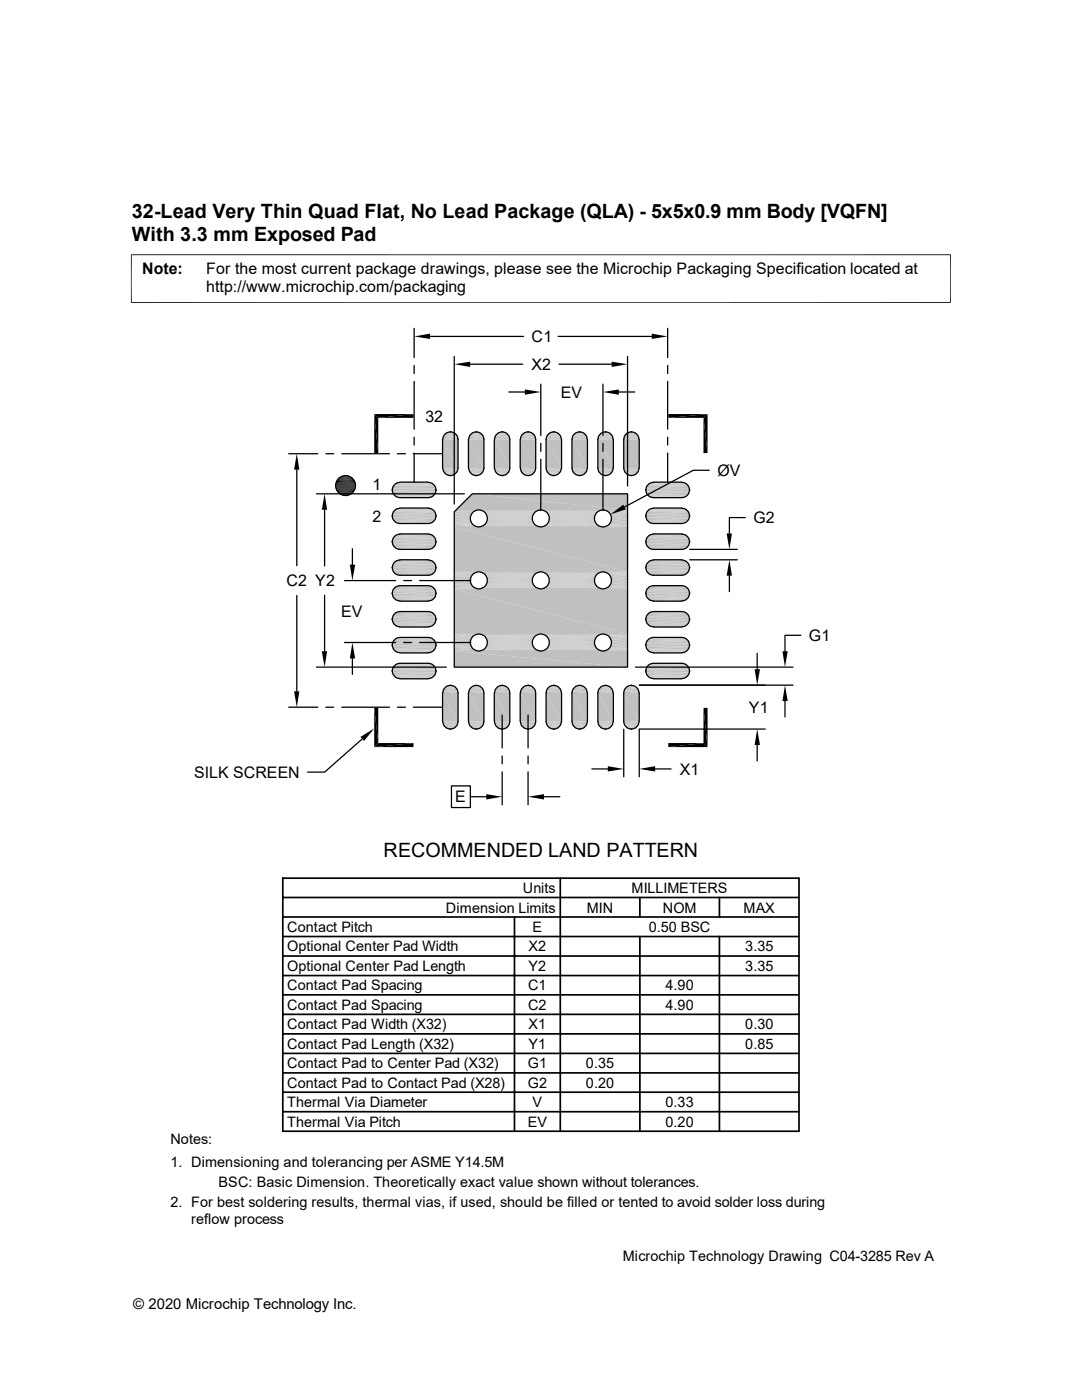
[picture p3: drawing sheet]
<svg xmlns="http://www.w3.org/2000/svg" width="216mm" height="279mm" viewBox="0 0 216 279" stroke-linecap="round" stroke-linejoin="round" font-family="sans-serif">
<g fill="#c0c0c0">
<path d="M89.5 86.2h.7z"/>
<path d="M94.7 86.2h.6z"/>
<path d="M99.9 86.2h.6z"/>
<path d="M105 86.2h.7z"/>
<path d="M110.2 86.2h.6z"/>
<path d="M115.4 86.2h.6z"/>
<path d="M120.5 86.2h.7z"/>
<path d="M125.7 86.2h.6z"/>
<path d="M125.4 86.3h1.2z"/>
<path d="M125.7 86.2l.9 .1z"/>
<path d="M120.2 86.3h1.2z"/>
<path d="M120.5 86.2l.9 .1z"/>
<path d="M115.1 86.3h1.1z"/>
<path d="M115.4 86.2l.8 .1z"/>
<path d="M109.9 86.3h1.2z"/>
<path d="M110.2 86.2l.9 .1z"/>
<path d="M104.8 86.3h1.2z"/>
<path d="M105 86.2l1 .1z"/>
<path d="M99.6 86.3h1.2z"/>
<path d="M99.9 86.2l.9 .1z"/>
<path d="M94.4 86.3h1.2z"/>
<path d="M94.7 86.2l.9 .1z"/>
<path d="M89.3 86.3h1.2z"/>
<path d="M89.5 86.2l1 .1z"/>
<path d="M125.1 86.4l.3-.1 1.5 .1z"/>
<path d="M125.4 86.3h1.2l.3 .1z"/>
<path d="M120 86.4l.2-.1 1.5 .1z"/>
<path d="M120.2 86.3h1.2l.3 .1z"/>
<path d="M114.8 86.4l.3-.1 1.4 .1z"/>
<path d="M115.1 86.3h1.1l.3 .1z"/>
<path d="M109.6 86.4l.3-.1 1.5 .1z"/>
<path d="M109.9 86.3h1.2l.3 .1z"/>
<path d="M104.5 86.4l.3-.1 1.4 .1z"/>
<path d="M104.8 86.3h1.2l.2 .1z"/>
<path d="M99.3 86.4l.3-.1 1.4 .1z"/>
<path d="M99.6 86.3h1.2l.2 .1z"/>
<path d="M94.1 86.4l.3-.1 1.5 .1z"/>
<path d="M94.4 86.3h1.2l.3 .1z"/>
<path d="M89 86.4l.3-.1 1.4 .1z"/>
<path d="M89.3 86.3h1.2l.2 .1z"/>
</g>
<path d="M124.9 86.5h2.2" fill="none" stroke="#c0c0c0" stroke-width=".21"/>
<path d="M125.1 86.4h1.8l.2 .2z" fill="#c0c0c0"/>
<path d="M119.8 86.5h2.1" fill="none" stroke="#c0c0c0" stroke-width=".21"/>
<path d="M120 86.4h1.7l.2 .2z" fill="#c0c0c0"/>
<path d="M114.6 86.5h2.2" fill="none" stroke="#c0c0c0" stroke-width=".21"/>
<path d="M114.8 86.4h1.7l.3 .2z" fill="#c0c0c0"/>
<path d="M109.4 86.5h2.2" fill="none" stroke="#c0c0c0" stroke-width=".21"/>
<path d="M109.6 86.4h1.8l.2 .2z" fill="#c0c0c0"/>
<path d="M104.3 86.5h2.1" fill="none" stroke="#c0c0c0" stroke-width=".21"/>
<path d="M104.5 86.4h1.7l.2 .2z" fill="#c0c0c0"/>
<path d="M99.1 86.5h2.2" fill="none" stroke="#c0c0c0" stroke-width=".21"/>
<path d="M99.3 86.4h1.7l.3 .2z" fill="#c0c0c0"/>
<path d="M93.9 86.5h2.2" fill="none" stroke="#c0c0c0" stroke-width=".21"/>
<path d="M94.1 86.4h1.8l.2 .2z" fill="#c0c0c0"/>
<path d="M88.8 86.5h2.1" fill="none" stroke="#c0c0c0" stroke-width=".21"/>
<path d="M89 86.4h1.7l.2 .2z" fill="#c0c0c0"/>
<path d="M88.6 86.7h2.5M93.7 86.7h2.6M98.9 86.7h2.6M104.1 86.7h2.5M109.2 86.7h2.6M114.4 86.7h2.6M119.5 86.7h2.6M124.7 86.7h2.6" fill="none" stroke="#c0c0c0" stroke-width=".21"/>
<g fill="none" stroke="#c0c0c0" stroke-width=".3">
<path d="M88.3 87.6h3.1M88.3 87.3h3.1M88.4 87h2.9M93.5 87.6h3.1M93.5 87.3h3M93.6 87h2.8M98.6 87.6h3.1M98.7 87.3h3M98.8 87h2.8M103.8 87.6h3.1M103.8 87.3h3M103.9 87h2.9"/>
<path d="M109 87.6h3.1M109 87.3h3M109.1 87h2.8M114.1 87.6h3.1M114.2 87.3h3M114.3 87h2.8M119.3 87.6h3.1M119.3 87.3h3M119.4 87h2.9M124.5 87.6h3.1M124.5 87.3h3M124.6 87h2.8"/>
</g>
<g fill="#c0c0c0">
<path d="M124.5 87.7l3.1 5.7h-3.1z"/>
<path d="M124.5 87.7h3.1v5.7z"/>
<path d="M119.3 87.7l3.1 5.7h-3.1z"/>
<path d="M119.3 87.7h3.1v5.7z"/>
<path d="M114.1 87.7l3.1 5.7h-3.1z"/>
<path d="M114.1 87.7h3.1v5.7z"/>
<path d="M109 87.7l3.1 5.7h-3.1z"/>
<path d="M109 87.7h3.1v5.7z"/>
<path d="M103.8 87.7l3.1 5.7h-3.1z"/>
<path d="M103.8 87.7h3.1v5.7z"/>
<path d="M98.6 87.7l3.1 5.7h-3.1z"/>
<path d="M98.6 87.7h3.1v5.7z"/>
<path d="M93.5 87.7l3.1 5.7h-3.1z"/>
<path d="M93.5 87.7h3.1v5.7z"/>
<path d="M88.3 87.7l3.1 5.7h-3.1z"/>
<path d="M88.3 87.7h3.1v5.7z"/>
</g>
<g fill="none" stroke="#c0c0c0" stroke-width=".3">
<path d="M88.3 93.5h3.1M88.3 93.8h3.1M93.5 93.5h3.1M93.5 93.8h3M98.6 93.5h3.1M98.7 93.8h3M103.8 93.5h3.1M103.8 93.8h3M109 93.5h3.1M109 93.8h3M114.1 93.5h3.1M114.2 93.8h3"/>
<path d="M119.3 93.5h3.1M119.3 93.8h3M124.5 93.5h3.1M124.5 93.8h3"/>
</g>
<g fill="none" stroke="#c0c0c0" stroke-width=".25">
<path d="M88.4 94.1h2.9M88.6 94.4h2.5M93.6 94.1h2.8M93.7 94.4h2.6M98.8 94.1h2.8M98.9 94.4h2.6M103.9 94.1h2.9M104.1 94.4h2.5M109.1 94.1h2.8M109.2 94.4h2.6M114.3 94.1h2.8M114.4 94.4h2.6"/>
<path d="M119.4 94.1h2.9M119.5 94.4h2.6M124.6 94.1h2.8M124.7 94.4h2.6"/>
</g>
<path d="M124.9 94.5l2 .2h-1.8z" fill="#c0c0c0"/>
<path d="M124.9 94.6h2.2" fill="none" stroke="#c0c0c0" stroke-width=".2"/>
<path d="M119.8 94.5l1.9 .2h-1.7z" fill="#c0c0c0"/>
<path d="M119.8 94.6h2.1" fill="none" stroke="#c0c0c0" stroke-width=".2"/>
<path d="M114.6 94.5l1.9 .2h-1.7z" fill="#c0c0c0"/>
<path d="M114.6 94.6h2.2" fill="none" stroke="#c0c0c0" stroke-width=".2"/>
<path d="M109.4 94.5l2 .2h-1.8z" fill="#c0c0c0"/>
<path d="M109.4 94.6h2.2" fill="none" stroke="#c0c0c0" stroke-width=".2"/>
<path d="M104.3 94.5l1.9 .2h-1.7z" fill="#c0c0c0"/>
<path d="M104.3 94.6h2.1" fill="none" stroke="#c0c0c0" stroke-width=".2"/>
<path d="M99.1 94.5l1.9 .2h-1.7z" fill="#c0c0c0"/>
<path d="M99.1 94.6h2.2" fill="none" stroke="#c0c0c0" stroke-width=".2"/>
<path d="M93.9 94.5l2 .2h-1.8z" fill="#c0c0c0"/>
<path d="M93.9 94.6h2.2" fill="none" stroke="#c0c0c0" stroke-width=".2"/>
<path d="M88.8 94.5l1.9 .2h-1.7z" fill="#c0c0c0"/>
<path d="M88.8 94.6h2.1" fill="none" stroke="#c0c0c0" stroke-width=".2"/>
<g fill="#c0c0c0">
<path d="M125.1 94.7l1.5 .1h-1.2z"/>
<path d="M125.1 94.7h1.8l-.3 .1z"/>
<path d="M120 94.7l1.4 .1h-1.2z"/>
<path d="M120 94.7h1.7l-.3 .1z"/>
<path d="M114.8 94.7l1.4 .1h-1.1z"/>
<path d="M114.8 94.7h1.7l-.3 .1z"/>
<path d="M109.6 94.7l1.5 .1h-1.2z"/>
<path d="M109.6 94.7h1.8l-.3 .1z"/>
<path d="M104.5 94.7l1.5 .1h-1.2z"/>
<path d="M104.5 94.7h1.7l-.2 .1z"/>
<path d="M99.3 94.7l1.5 .1h-1.2z"/>
<path d="M99.3 94.7h1.7l-.2 .1z"/>
<path d="M94.1 94.7l1.5 .1h-1.2z"/>
<path d="M94.1 94.7h1.8l-.3 .1z"/>
<path d="M89 94.7l1.5 .1h-1.2z"/>
<path d="M89 94.7h1.7l-.2 .1z"/>
<path d="M89.5 94.9h.7z"/>
<path d="M94.7 94.9h.6z"/>
<path d="M99.9 94.9h.6z"/>
<path d="M105 94.9h.7z"/>
<path d="M110.2 94.9h.6z"/>
<path d="M115.4 94.9h.6z"/>
<path d="M120.5 94.9h.7z"/>
<path d="M125.7 94.9h.6z"/>
<path d="M125.4 94.8l.9 .1z"/>
<path d="M125.4 94.8h1.2z"/>
<path d="M120.2 94.8l1 .1z"/>
<path d="M120.2 94.8h1.2z"/>
<path d="M115.1 94.8l.9 .1z"/>
<path d="M115.1 94.8h1.1z"/>
<path d="M109.9 94.8l.9 .1z"/>
<path d="M109.9 94.8h1.2z"/>
<path d="M104.8 94.8l.9 .1z"/>
<path d="M104.8 94.8h1.2z"/>
<path d="M99.6 94.8l.9 .1z"/>
<path d="M99.6 94.8h1.2z"/>
<path d="M94.4 94.8l.9 .1z"/>
<path d="M94.4 94.8h1.2z"/>
<path d="M89.3 94.8l.9 .1z"/>
<path d="M89.3 94.8h1.2z"/>
</g>
<g fill="none" stroke="#c0c0c0" stroke-width=".2">
<path d="M78.9 96.4h7.4M78.9 99.1h7.4M79.2 96.3h6.9M79.2 99.2h6.9M79.5 96.2h6.3M79.5 99.3h6.3M129.5 96.4h7.4M129.5 99.1h7.4M129.8 96.3h6.9M129.8 99.2h6.9M130.1 96.2h6.3M130.1 99.3h6.3"/>
<path d="M78.9 101.6h7.4M79.2 101.5h6.9M79.5 101.4h6.3M129.5 101.6h7.4M129.8 101.5h6.9M130.1 101.4h6.3"/>
</g>
<path d="M78.5 96.8h8.2M78.5 98.7h8.2M78.7 96.6h7.9M78.7 99h7.9M129.1 96.8h8.3M129.1 98.7h8.3M129.3 96.6h7.9M129.3 99h7.9" fill="none" stroke="#c0c0c0" stroke-width=".21"/>
<path d="M78.2 97.9h8.8M78.3 98.2h8.7M78.4 97h8.5M128.9 97.9h8.7M128.9 98.2h8.7M128.9 97h8.6" fill="none" stroke="#c0c0c0" stroke-width=".3"/>
<path d="M78.3 97.3h8.7M78.4 98.5h8.5M128.9 97.3h8.7M128.9 98.5h8.6" fill="none" stroke="#c0c0c0" stroke-width=".25"/>
<path d="M78.2 97.6h8.8M128.9 97.6h8.7" fill="none" stroke="#c0c0c0" stroke-width=".34"/>
<g fill="#c0c0c0">
<path d="M94.2 98.6l31 3.2h-34.1z"/>
<path d="M94.2 98.6h31v3.2z"/>
</g>
<g fill="none" stroke="#c0c0c0" stroke-width=".2">
<path d="M78.9 104.3h7.4M78.9 106.7h7.4M78.9 109.5h7.4M78.9 111.9h7.4M79.2 104.4h6.9M79.2 106.6h6.9M79.2 109.6h6.9M79.2 111.8h6.9M79.5 104.5h6.3M79.5 106.6h6.3M79.5 109.6h6.3M79.5 111.7h6.3"/>
<path d="M90.6 102.1h4.1M90.6 102.2h3.8M90.6 105h4.4M90.6 105.1h4.7M90.8 101.9h4.2M90.9 101.8h4.4M91 101.8h34.2M95.7 101.8h12M95.9 105.1h11.7M96.1 101.9h11.3M96.1 105h11.3M96.2 101.9h11"/>
<path d="M96.2 105h11M96.4 102h10.7M96.4 104.9h10.7M96.5 102.1h10.4M96.5 104.8h10.4M96.6 102.2h10.2M96.6 104.7h10.2M96.8 102.3h9.9M96.8 104.6h9.9M96.9 102.5h9.7M96.9 104.5h9.7M97 102.6h9.5"/>
<path d="M97 104.3h9.5M97 102.7h9.4M97 104.2h9.4M97.1 102.9h9.2M97.1 104h9.2M97.2 103h9.1M97.2 103.8h9.1M97.2 103.2h9.1M97.2 103.7h9.1M97.2 103.4h9M97.2 103.5h9M108.1 101.8h12"/>
<path d="M108.3 105.1h11.7M108.5 101.9h11.3M108.5 105h11.3M108.6 101.9h11M108.6 105h11M108.8 102h10.7M108.8 104.9h10.7M108.9 102.1h10.4M108.9 104.8h10.4M109.1 102.2h10.1M109.1 104.7h10.1M109.2 102.3h9.9"/>
<path d="M109.2 104.6h9.9M109.3 102.5h9.7M109.3 104.5h9.7M109.3 102.6h9.6M109.3 104.3h9.6M109.4 102.7h9.4M109.4 104.2h9.4M109.5 102.9h9.2M109.5 104h9.2M109.6 103h9.1M109.6 103.8h9.1M109.6 103.2h9.1"/>
<path d="M109.6 103.4h9M109.6 103.5h9M109.6 103.7h9.1M120.5 101.8h4.7M120.7 101.9h4.5M120.7 105.1h4.5M121 102h4.2M121 104.9h4.2M125.2 105.1l-34.6 .1M129.5 104.3h7.4M129.5 106.7h7.4M129.5 109.5h7.4"/>
<path d="M129.5 111.9h7.4M129.8 104.4h6.9M129.8 106.6h6.9M129.8 109.6h6.9M129.8 111.8h6.9M130.1 104.5h6.3M130.1 106.6h6.3M130.1 109.6h6.3M130.1 111.7h6.3"/>
</g>
<g fill="none" stroke="#c0c0c0" stroke-width=".21">
<path d="M78.5 102h8.2M78.5 103.9h8.2M78.5 107.1h8.2M78.5 109.1h8.2M78.5 112.3h8.2M78.7 101.7h7.9M78.7 104.1h7.9M78.7 106.9h7.9M78.7 109.3h7.9M78.7 112.1h7.9M90.6 104.6h3.8M90.6 104.8h4.1"/>
<path d="M121.3 102.2h3.9M121.3 104.8h3.9M129.1 102h8.3M129.1 103.9h8.3M129.1 107.1h8.3M129.1 109.1h8.3M129.1 112.3h8.3M129.3 101.7h7.9M129.3 104.1h7.9M129.3 106.9h7.9M129.3 109.3h7.9M129.3 112.1h7.9"/>
</g>
<g fill="none" stroke="#c0c0c0" stroke-width=".3">
<path d="M78.2 103.1h8.8M78.2 108.3h8.8M78.2 113.4h8.8M78.3 103.4h8.7M78.3 108.6h8.7M78.3 113.7h8.7M78.4 102.2h8.5M78.4 107.4h8.5M78.4 112.5h8.5M90.6 102.8h3.4M90.6 103.8h3.3M90.6 104.1h3.4"/>
<path d="M90.6 104.4h3.6M121.8 102.7h3.4M121.8 104.2h3.4M121.9 103h3.3M122 103.6h3.2M128.9 103.1h8.7M128.9 103.4h8.7M128.9 108.3h8.7M128.9 108.6h8.7M128.9 113.4h8.7M128.9 113.7h8.7M128.9 102.2h8.6"/>
<path d="M128.9 107.4h8.6M128.9 112.5h8.6"/>
</g>
<g fill="none" stroke="#c0c0c0" stroke-width=".25">
<path d="M78.3 102.5h8.7M78.3 107.7h8.7M78.3 112.8h8.7M78.4 103.7h8.5M78.4 108.8h8.5M78.4 114h8.5M90.6 102.3h3.8M90.6 102.5h3.6M121.5 102.4h3.7M121.5 104.5h3.7M128.9 102.5h8.7M128.9 107.7h8.7"/>
<path d="M128.9 112.8h8.7M128.9 103.7h8.6M128.9 108.8h8.6M128.9 114h8.6"/>
</g>
<path d="M78.2 102.8h8.8M78.2 108h8.8M78.2 113.1h8.8M90.6 103.1h3.3M90.6 103.5h3.3M121.9 103.9h3.3M122 103.3h3.2M128.9 102.8h8.7M128.9 108h8.7M128.9 113.1h8.7" fill="none" stroke="#c0c0c0" stroke-width=".34"/>
<g fill="#c0c0c0">
<path d="M90.6 105.2l34.6 8.9h-34.6z"/>
<path d="M90.6 105.2h34.6v8.9z"/>
</g>
<g fill="none" stroke="#c0c0c0" stroke-width=".2">
<path d="M78.9 114.6h7.4M78.9 117.1h7.4M78.9 119.8h7.4M79.2 114.7h6.9M79.2 117h6.9M79.2 119.9h6.9M79.5 114.8h6.3M79.5 116.9h6.3M79.5 120h6.3M90.6 114.2h34.6M90.6 114.2h4.7M90.6 114.3h4.4"/>
<path d="M90.6 114.5h4.1M90.6 117.2h4.1M90.6 117.4h4.4M90.6 117.5h4.7M90.6 117.5h34.6M95.7 114.2h12M95.9 117.5h11.7M96.1 114.3h11.3M96.1 117.4h11.3M96.2 114.3h11M96.2 117.3h11M96.4 114.4h10.7"/>
<path d="M96.4 117.3h10.7M96.5 114.5h10.4M96.5 117.2h10.4M96.6 114.6h10.2M96.6 117.1h10.2M96.8 114.7h9.9M96.8 116.9h9.9M96.9 114.9h9.7M96.9 116.8h9.7M97 115h9.5M97 116.7h9.5M97 115.1h9.4"/>
<path d="M97 116.5h9.4M97.1 115.3h9.2M97.1 116.4h9.2M97.2 115.4h9.1M97.2 116.2h9.1M97.2 115.6h9.1M97.2 116.1h9.1M97.2 115.8h9M97.2 115.9h9M108.1 114.2h12M108.3 117.5h11.7M108.5 114.3h11.3"/>
<path d="M108.5 117.4h11.3M108.6 114.3h11M108.6 117.3h11M108.8 114.4h10.7M108.8 117.3h10.7M108.9 114.5h10.4M108.9 117.2h10.4M109.1 114.6h10.1M109.1 117.1h10.1M109.2 114.7h9.9M109.2 116.9h9.9M109.3 114.9h9.7"/>
<path d="M109.3 116.8h9.7M109.3 115h9.6M109.3 116.7h9.6M109.4 115.1h9.4M109.4 116.5h9.4M109.5 115.3h9.2M109.5 116.4h9.2M109.6 115.4h9.1M109.6 116.2h9.1M109.6 115.6h9.1M109.6 115.8h9M109.6 115.9h9"/>
<path d="M109.6 116.1h9.1M120.7 114.2h4.5M120.7 117.5h4.5M121 114.4h4.2M121 117.3h4.2M129.5 114.6h7.4M129.5 117.1h7.4M129.5 119.8h7.4M129.8 114.7h6.9M129.8 117h6.9M129.8 119.9h6.9M130.1 114.8h6.3"/>
<path d="M130.1 116.9h6.3M130.1 120h6.3M78.9 122.2h7.4M78.9 124.9h7.4M79.2 122.1h6.9M79.2 125.1h6.9M79.5 122.1h6.3M79.5 125.1h6.3M129.5 122.2h7.4M129.5 124.9h7.4M129.8 122.1h6.9M129.8 125.1h6.9"/>
<path d="M130.1 122.1h6.3M130.1 125.1h6.3"/>
</g>
<g fill="none" stroke="#c0c0c0" stroke-width=".21">
<path d="M78.5 114.2h8.2M78.5 117.5h8.2M78.5 119.4h8.2M78.7 114.4h7.9M78.7 117.2h7.9M78.7 119.6h7.9M121.3 114.6h3.9M121.3 117.1h3.9M129.1 114.2h8.3M129.1 117.5h8.3M129.1 119.4h8.3M129.3 114.4h7.9"/>
<path d="M129.3 117.2h7.9M129.3 119.6h7.9M78.5 122.6h8.2M78.5 124.6h8.2M78.7 122.4h7.9M78.7 124.8h7.9M129.1 122.6h8.3M129.1 124.6h8.3M129.3 122.4h7.9M129.3 124.8h7.9"/>
</g>
<g fill="none" stroke="#c0c0c0" stroke-width=".25">
<path d="M78.3 118.9h8.7M78.4 117.7h8.5M90.6 114.7h3.8M90.6 114.9h3.6M90.6 116.8h3.6M90.6 117h3.8M121.5 114.8h3.7M121.5 116.9h3.7M128.9 118.9h8.7M128.9 117.7h8.6M78.3 124h8.7M78.4 122.9h8.5"/>
<path d="M128.9 124h8.7M128.9 122.9h8.6"/>
</g>
<g fill="none" stroke="#c0c0c0" stroke-width=".3">
<path d="M78.2 118.3h8.8M78.3 118h8.7M78.4 119.1h8.5M90.6 115.2h3.4M90.6 115.8h3.3M90.6 116.5h3.4M121.8 115.1h3.4M121.8 116.6h3.4M121.9 115.4h3.3M121.9 116.3h3.3M122 115.7h3.2M128.9 118h8.7"/>
<path d="M128.9 118.3h8.7M128.9 119.1h8.6M78.2 123.4h8.8M78.3 123.1h8.7M78.4 124.3h8.5M128.9 123.1h8.7M128.9 123.4h8.7M128.9 124.3h8.6"/>
</g>
<path d="M78.2 118.6h8.8M90.6 115.5h3.3M90.6 116.2h3.3M122 116h3.2M128.9 118.6h8.7M78.2 123.7h8.8M128.9 123.7h8.7" fill="none" stroke="#c0c0c0" stroke-width=".34"/>
<g fill="#c0c0c0">
<path d="M90.6 117.6l34.6 8.9h-34.6z"/>
<path d="M90.6 117.6h34.6v8.9z"/>
</g>
<g fill="none" stroke="#c0c0c0" stroke-width=".2">
<path d="M78.9 127.4h7.4M78.9 130.1h7.4M78.9 132.6h7.4M79.2 127.3h6.9M79.2 130.2h6.9M79.2 132.5h6.9M79.5 127.2h6.3M79.5 130.3h6.3M79.5 132.4h6.3M90.6 126.7h4.4M90.6 129.6h4.1M90.6 129.8h4.4"/>
<path d="M90.6 129.9h34.6M95.9 126.6h11.7M95.9 129.9h11.7M96.1 126.7h11.3M96.1 129.8h11.3M96.2 126.7h11M96.2 129.8h11M96.4 126.8h10.7M96.4 129.7h10.7M96.5 126.9h10.4M96.5 129.6h10.4M96.6 127h10.2"/>
<path d="M96.6 129.5h10.2M96.8 127.1h9.9M96.8 129.3h9.9M96.9 127.2h9.7M96.9 129.2h9.7M97 127.4h9.5M97 129.1h9.5M97 127.5h9.4M97 128.9h9.4M97.1 127.7h9.2M97.1 128.8h9.2M97.2 127.8h9.1"/>
<path d="M97.2 128.7h9.1M97.2 128h9.1M97.2 128.5h9.1M97.2 128.1h9M97.2 128.3h9M108.3 126.6h11.7M108.3 129.9h11.7M108.5 126.7h11.3M108.5 129.8h11.3M108.6 126.7h11M108.6 129.8h11M108.8 126.8h10.7"/>
<path d="M108.8 129.7h10.7M108.9 126.9h10.4M108.9 129.6h10.4M109.1 127h10.1M109.1 129.5h10.1M109.2 127.1h9.9M109.2 129.3h9.9M109.3 127.2h9.7M109.3 129.2h9.7M109.3 127.4h9.6M109.3 129.1h9.6M109.4 127.5h9.4"/>
<path d="M109.4 128.9h9.4M109.5 127.7h9.2M109.5 128.8h9.2M109.6 127.8h9.1M109.6 128.7h9.1M109.6 128h9.1M109.6 128.1h9M109.6 128.3h9M109.6 128.5h9.1M120.7 126.6h4.5M120.7 129.8h4.5M121 126.8h4.2"/>
<path d="M121 129.7h4.2M125.2 126.5l-34.6 .1M129.5 127.4h7.4M129.5 130.1h7.4M129.5 132.6h7.4M129.8 127.3h6.9M129.8 130.2h6.9M129.8 132.5h6.9M130.1 127.2h6.3M130.1 130.3h6.3M130.1 132.4h6.3"/>
</g>
<g fill="none" stroke="#c0c0c0" stroke-width=".21">
<path d="M78.5 127.8h8.2M78.5 129.7h8.2M78.5 132.9h8.2M78.7 127.6h7.9M78.7 129.9h7.9M78.7 132.7h7.9M90.6 126.9h4.1M90.6 127.1h3.8M121.3 126.9h3.9M121.3 129.5h3.9M129.1 127.8h8.3M129.1 129.7h8.3"/>
<path d="M129.1 132.9h8.3M129.3 127.6h7.9M129.3 129.9h7.9M129.3 132.7h7.9"/>
</g>
<path d="M78.3 129.2h8.7M78.4 128h8.5M90.6 129.2h3.6M90.6 129.4h3.8M121.5 127.2h3.7M121.5 129.3h3.7M128.9 129.2h8.7M128.9 128h8.6" fill="none" stroke="#c0c0c0" stroke-width=".25"/>
<g fill="none" stroke="#c0c0c0" stroke-width=".3">
<path d="M78.2 128.6h8.8M78.3 128.3h8.7M78.4 129.5h8.5M90.6 127.3h3.6M90.6 127.6h3.4M90.6 127.9h3.3M90.6 128.9h3.4M121.8 127.4h3.4M121.8 129h3.4M121.9 128.7h3.3M122 128.1h3.2M128.9 128.3h8.7"/>
<path d="M128.9 128.6h8.7M128.9 129.5h8.6"/>
</g>
<path d="M78.2 128.9h8.8M90.6 128.2h3.3M90.6 128.6h3.3M121.9 127.8h3.3M122 128.4h3.2M128.9 128.9h8.7" fill="none" stroke="#c0c0c0" stroke-width=".34"/>
<g fill="#c0c0c0">
<path d="M90.6 129.9l34.6 3.2h-34.6z"/>
<path d="M90.6 129.9h34.6v3.2z"/>
</g>
<path d="M78.3 134.4h8.7M78.4 133.2h8.5M128.9 134.4h8.7M128.9 133.2h8.6" fill="none" stroke="#c0c0c0" stroke-width=".25"/>
<path d="M78.2 133.8h8.8M78.3 133.5h8.7M78.4 134.6h8.5M128.9 133.5h8.7M128.9 133.8h8.7M128.9 134.6h8.6" fill="none" stroke="#c0c0c0" stroke-width=".3"/>
<path d="M78.2 134.1h8.8M128.9 134.1h8.7" fill="none" stroke="#c0c0c0" stroke-width=".34"/>
<path d="M78.5 134.9h8.2M78.7 135.1h7.9M129.1 134.9h8.3M129.3 135.1h7.9" fill="none" stroke="#c0c0c0" stroke-width=".21"/>
<path d="M78.9 135.3h7.4M79.2 135.4h6.9M79.5 135.4h6.3M129.5 135.3h7.4M129.8 135.4h6.9M130.1 135.4h6.3" fill="none" stroke="#c0c0c0" stroke-width=".2"/>
<g fill="#c0c0c0">
<path d="M89.5 136.8h.7z"/>
<path d="M94.7 136.8h.6z"/>
<path d="M99.9 136.8h.6z"/>
<path d="M105 136.8h.7z"/>
<path d="M110.2 136.8h.6z"/>
<path d="M115.4 136.8h.6z"/>
<path d="M120.5 136.8h.7z"/>
<path d="M125.7 136.8h.6z"/>
<path d="M125.4 136.9h1.2z"/>
<path d="M125.7 136.8l.9 .1z"/>
<path d="M120.2 136.9h1.2z"/>
<path d="M120.5 136.8l.9 .1z"/>
<path d="M115.1 136.9h1.1z"/>
<path d="M115.4 136.8l.8 .1z"/>
<path d="M109.9 136.9h1.2z"/>
<path d="M110.2 136.8l.9 .1z"/>
<path d="M104.8 136.9h1.2z"/>
<path d="M105 136.8l1 .1z"/>
<path d="M99.6 136.9h1.2z"/>
<path d="M99.9 136.8l.9 .1z"/>
<path d="M94.4 136.9h1.2z"/>
<path d="M94.7 136.8l.9 .1z"/>
<path d="M89.3 136.9h1.2z"/>
<path d="M89.5 136.8l1 .1z"/>
<path d="M125.1 137l.3-.1 1.5 .1z"/>
<path d="M125.4 136.9h1.2l.3 .1z"/>
<path d="M120 137l.2-.1 1.5 .1z"/>
<path d="M120.2 136.9h1.2l.3 .1z"/>
<path d="M114.8 137l.3-.1 1.4 .1z"/>
<path d="M115.1 136.9h1.1l.3 .1z"/>
<path d="M109.6 137l.3-.1 1.5 .1z"/>
<path d="M109.9 136.9h1.2l.3 .1z"/>
<path d="M104.5 137l.3-.1 1.4 .1z"/>
<path d="M104.8 136.9h1.2l.2 .1z"/>
<path d="M99.3 137l.3-.1 1.4 .1z"/>
<path d="M99.6 136.9h1.2l.2 .1z"/>
<path d="M94.1 137l.3-.1 1.5 .1z"/>
<path d="M94.4 136.9h1.2l.3 .1z"/>
<path d="M89 137l.3-.1 1.4 .1z"/>
<path d="M89.3 136.9h1.2l.2 .1z"/>
</g>
<path d="M124.9 137.1h2.2" fill="none" stroke="#c0c0c0" stroke-width=".2"/>
<path d="M125.1 137h1.8l.2 .2z" fill="#c0c0c0"/>
<path d="M119.8 137.1h2.1" fill="none" stroke="#c0c0c0" stroke-width=".2"/>
<path d="M120 137h1.7l.2 .2z" fill="#c0c0c0"/>
<path d="M114.6 137.1h2.2" fill="none" stroke="#c0c0c0" stroke-width=".2"/>
<path d="M114.8 137h1.7l.3 .2z" fill="#c0c0c0"/>
<path d="M109.4 137.1h2.2" fill="none" stroke="#c0c0c0" stroke-width=".2"/>
<path d="M109.6 137h1.8l.2 .2z" fill="#c0c0c0"/>
<path d="M104.3 137.1h2.1" fill="none" stroke="#c0c0c0" stroke-width=".2"/>
<path d="M104.5 137h1.7l.2 .2z" fill="#c0c0c0"/>
<path d="M99.1 137.1h2.2" fill="none" stroke="#c0c0c0" stroke-width=".2"/>
<path d="M99.3 137h1.7l.3 .2z" fill="#c0c0c0"/>
<path d="M93.9 137.1h2.2" fill="none" stroke="#c0c0c0" stroke-width=".2"/>
<path d="M94.1 137h1.8l.2 .2z" fill="#c0c0c0"/>
<path d="M88.8 137.1h2.1" fill="none" stroke="#c0c0c0" stroke-width=".2"/>
<path d="M89 137h1.7l.2 .2z" fill="#c0c0c0"/>
<g fill="none" stroke="#c0c0c0" stroke-width=".25">
<path d="M88.4 137.6h2.9M88.6 137.3h2.5M93.6 137.6h2.8M93.7 137.3h2.6M98.8 137.6h2.8M98.9 137.3h2.6M103.9 137.6h2.9M104.1 137.3h2.5M109.1 137.6h2.8M109.2 137.3h2.6M114.3 137.6h2.8M114.4 137.3h2.6"/>
<path d="M119.4 137.6h2.9M119.5 137.3h2.6M124.6 137.6h2.8M124.7 137.3h2.6"/>
</g>
<g fill="none" stroke="#c0c0c0" stroke-width=".3">
<path d="M88.3 138.2h3.1M88.3 137.9h3.1M93.5 138.2h3.1M93.5 137.9h3M98.6 138.2h3.1M98.7 137.9h3M103.8 138.2h3.1M103.8 137.9h3M109 138.2h3.1M109 137.9h3M114.1 138.2h3.1M114.2 137.9h3"/>
<path d="M119.3 138.2h3.1M119.3 137.9h3M124.5 138.2h3.1M124.5 137.9h3"/>
</g>
<g fill="#c0c0c0">
<path d="M124.5 138.3l3.1 5.7h-3.1z"/>
<path d="M124.5 138.3h3.1v5.7z"/>
<path d="M119.3 138.3l3.1 5.7h-3.1z"/>
<path d="M119.3 138.3h3.1v5.7z"/>
<path d="M114.1 138.3l3.1 5.7h-3.1z"/>
<path d="M114.1 138.3h3.1v5.7z"/>
<path d="M109 138.3l3.1 5.7h-3.1z"/>
<path d="M109 138.3h3.1v5.7z"/>
<path d="M103.8 138.3l3.1 5.7h-3.1z"/>
<path d="M103.8 138.3h3.1v5.7z"/>
<path d="M98.6 138.3l3.1 5.7h-3.1z"/>
<path d="M98.6 138.3h3.1v5.7z"/>
<path d="M93.5 138.3l3.1 5.7h-3.1z"/>
<path d="M93.5 138.3h3.1v5.7z"/>
<path d="M88.3 138.3l3.1 5.7h-3.1z"/>
<path d="M88.3 138.3h3.1v5.7z"/>
</g>
<g fill="none" stroke="#c0c0c0" stroke-width=".3">
<path d="M88.3 144.1h3.1M88.3 144.4h3.1M88.4 144.7h2.9M93.5 144.1h3.1M93.5 144.4h3M93.6 144.7h2.8M98.6 144.1h3.1M98.7 144.4h3M98.8 144.7h2.8M103.8 144.1h3.1M103.8 144.4h3M103.9 144.7h2.9"/>
<path d="M109 144.1h3.1M109 144.4h3M109.1 144.7h2.8M114.1 144.1h3.1M114.2 144.4h3M114.3 144.7h2.8M119.3 144.1h3.1M119.3 144.4h3M119.4 144.7h2.9M124.5 144.1h3.1M124.5 144.4h3M124.6 144.7h2.8"/>
</g>
<path d="M88.6 145h2.5M93.7 145h2.6M98.9 145h2.6M104.1 145h2.5M109.2 145h2.6M114.4 145h2.6M119.5 145h2.6M124.7 145h2.6" fill="none" stroke="#c0c0c0" stroke-width=".21"/>
<path d="M124.9 145.1l2 .2h-1.8z" fill="#c0c0c0"/>
<path d="M124.9 145.2h2.2" fill="none" stroke="#c0c0c0" stroke-width=".21"/>
<path d="M119.8 145.1l1.9 .2h-1.7z" fill="#c0c0c0"/>
<path d="M119.8 145.2h2.1" fill="none" stroke="#c0c0c0" stroke-width=".21"/>
<path d="M114.6 145.1l1.9 .2h-1.7z" fill="#c0c0c0"/>
<path d="M114.6 145.2h2.2" fill="none" stroke="#c0c0c0" stroke-width=".21"/>
<path d="M109.4 145.1l2 .2h-1.8z" fill="#c0c0c0"/>
<path d="M109.4 145.2h2.2" fill="none" stroke="#c0c0c0" stroke-width=".21"/>
<path d="M104.3 145.1l1.9 .2h-1.7z" fill="#c0c0c0"/>
<path d="M104.3 145.2h2.1" fill="none" stroke="#c0c0c0" stroke-width=".21"/>
<path d="M99.1 145.1l1.9 .2h-1.7z" fill="#c0c0c0"/>
<path d="M99.1 145.2h2.2" fill="none" stroke="#c0c0c0" stroke-width=".21"/>
<path d="M93.9 145.1l2 .2h-1.8z" fill="#c0c0c0"/>
<path d="M93.9 145.2h2.2" fill="none" stroke="#c0c0c0" stroke-width=".21"/>
<path d="M88.8 145.1l1.9 .2h-1.7z" fill="#c0c0c0"/>
<path d="M88.8 145.2h2.1" fill="none" stroke="#c0c0c0" stroke-width=".21"/>
<g fill="#c0c0c0">
<path d="M125.1 145.3l1.5 .1h-1.2z"/>
<path d="M125.1 145.3h1.8l-.3 .1z"/>
<path d="M120 145.3l1.4 .1h-1.2z"/>
<path d="M120 145.3h1.7l-.3 .1z"/>
<path d="M114.8 145.3l1.4 .1h-1.1z"/>
<path d="M114.8 145.3h1.7l-.3 .1z"/>
<path d="M109.6 145.3l1.5 .1h-1.2z"/>
<path d="M109.6 145.3h1.8l-.3 .1z"/>
<path d="M104.5 145.3l1.5 .1h-1.2z"/>
<path d="M104.5 145.3h1.7l-.2 .1z"/>
<path d="M99.3 145.3l1.5 .1h-1.2z"/>
<path d="M99.3 145.3h1.7l-.2 .1z"/>
<path d="M94.1 145.3l1.5 .1h-1.2z"/>
<path d="M94.1 145.3h1.8l-.3 .1z"/>
<path d="M89 145.3l1.5 .1h-1.2z"/>
<path d="M89 145.3h1.7l-.2 .1z"/>
<path d="M89.5 145.5h.7z"/>
<path d="M94.7 145.5h.6z"/>
<path d="M99.9 145.5h.6z"/>
<path d="M105 145.5h.7z"/>
<path d="M110.2 145.5h.6z"/>
<path d="M115.4 145.5h.6z"/>
<path d="M120.5 145.5h.7z"/>
<path d="M125.7 145.5h.6z"/>
<path d="M125.4 145.4l.9 .1z"/>
<path d="M125.4 145.4h1.2z"/>
<path d="M120.2 145.4l1 .1z"/>
<path d="M120.2 145.4h1.2z"/>
<path d="M115.1 145.4l.9 .1z"/>
<path d="M115.1 145.4h1.1z"/>
<path d="M109.9 145.4l.9 .1z"/>
<path d="M109.9 145.4h1.2z"/>
<path d="M104.8 145.4l.9 .1z"/>
<path d="M104.8 145.4h1.2z"/>
<path d="M99.6 145.4l.9 .1z"/>
<path d="M99.6 145.4h1.2z"/>
<path d="M94.4 145.4l.9 .1z"/>
<path d="M94.4 145.4h1.2z"/>
<path d="M89.3 145.4l.9 .1z"/>
<path d="M89.3 145.4h1.2z"/>
</g>
<g fill="none" stroke="#000" stroke-width=".25">
<path d="M82.6 65.5v5.9M82.6 72.9v1.6M82.6 76.1v9.5M85.8 67.1h18.7M90.6 71.1v29.5M93.8 72.7h10.5M101.6 78.2h3.1M107.9 76.7v10.2M111.4 67.1h18.6M111.5 72.7h10.5M120.3 76.7v10.2M123.5 78.2h3.2"/>
<path d="M125.2 71.1v25.9M133.2 65.5v5.9M133.2 72.9v1.6M133.2 76.1v9.5M57.6 90.6h5.8M59.2 93.7v19.2M63.2 98.6h29.5M65 90.6h1.6M68.2 90.6h9.5M78.2 97.8h.1M78.3 97.8a1.6 1.6 0 0 0 1.5 1.5h5.7a1.6 1.6 0 0 0 1.5-1.5M79.3 90.6h1.6"/>
<path d="M79.8 96.3a1.6 1.6 0 0 0-1.5 1.5M79.8 96.2h5.7M82.5 90.6h5.8M82.6 87.2v1.6M82.6 90.4v5.8M85.5 96.3a1.6 1.6 0 0 1 1.5 1.5M87 97.8h.1M88.3 87.7v5.7M88.3 93.4a1.6 1.6 0 0 0 1.6 1.5M88.3 87.7a1.52 1.52 0 0 1 1.6-1.5 1.52 1.52 0 0 1 1.5 1.5v5.7a1.6 1.6 0 0 1-1.5 1.5M89.9 86.1h.1M89.9 94.9h.1"/>
<path d="M93.5 87.7v5.7M93.5 93.4a1.6 1.6 0 0 0 1.5 1.5M93.5 87.7a1.52 1.52 0 0 1 1.5-1.5 1.52 1.52 0 0 1 1.6 1.5v5.7a1.6 1.6 0 0 1-1.6 1.5M94.2 98.6h31v34.5h-34.6v-30.9zM95 86.1h.1M95 94.9h.1M98.6 87.7v5.7M98.7 93.4a1.6 1.6 0 0 0 1.5 1.5M98.7 87.7a1.52 1.52 0 0 1 1.5-1.5 1.52 1.52 0 0 1 1.5 1.5v5.7a1.6 1.6 0 0 1-1.5 1.5M100.2 86.1h.1M100.2 94.9h.1M103.8 87.7v5.7"/>
<path d="M103.8 93.4a1.6 1.6 0 0 0 1.6 1.5M103.8 87.7a1.52 1.52 0 0 1 1.6-1.5 1.52 1.52 0 0 1 1.5 1.5v5.7a1.6 1.6 0 0 1-1.5 1.5M105.4 86.1h.1M105.4 94.9h.1M107.9 88.5v1.6M107.9 91.7v10.2M110.5 86.1h.1M110.5 94.9h.1M112 87.7a1.52 1.52 0 0 0-1.5-1.5 1.52 1.52 0 0 0-1.5 1.5v5.7a1.6 1.6 0 0 0 1.5 1.5M112 93.4a1.6 1.6 0 0 1-1.5 1.5M112.1 87.7v5.7M115.7 86.1h.1"/>
<path d="M115.7 94.9h.1M117.2 87.7a1.52 1.52 0 0 0-1.5-1.5 1.52 1.52 0 0 0-1.6 1.5v5.7a1.6 1.6 0 0 0 1.6 1.5M117.2 93.4a1.6 1.6 0 0 1-1.5 1.5M117.2 87.7v5.7M119.5 86.9a1.53 1.53 0 0 1 1.8-.6 1.53 1.53 0 0 1 1 1.4l.1 5.7a1.55 1.55 0 0 1-1.6 1.5 1.55 1.55 0 0 1-1.5-1.5v-5.7zM120.3 88.5v1.6M120.3 91.7v10.2M120.8 86.1h.1M120.8 94.9h.1M126 86.1h.1M126 94.9h.1M127.5 87.7a1.52 1.52 0 0 0-1.5-1.5 1.52 1.52 0 0 0-1.5 1.5v5.7a1.6 1.6 0 0 0 1.5 1.5"/>
<path d="M127.5 93.4a1.6 1.6 0 0 1-1.5 1.5M127.6 87.7v5.7M128.9 97.8h.1M130.4 96.3a1.6 1.6 0 0 0-1.5 1.5M130.4 96.2h5.7M133.2 87.2v1.6M133.2 90.4v5.8M136.1 96.3a1.52 1.52 0 0 1 1.5 1.5 1.52 1.52 0 0 1-1.5 1.5h-5.7a1.6 1.6 0 0 1-1.5-1.5M137.6 97.8h.1M141.5 93.9h-3.2l-13.7 7.3M59.2 118.8v19.2M64.8 101.7v11.2"/>
<path d="M64.8 118.8v11.2M68.7 115.9h10.3M70.3 109.5v3.2M78.2 118.4h.1M78.2 113.3h.1M78.2 108.1h.1M78.2 103h.1M78.3 103a1.6 1.6 0 0 0 1.5 1.5h5.7a1.6 1.6 0 0 0 1.5-1.5M78.3 108.1a1.6 1.6 0 0 0 1.5 1.5h5.7a1.6 1.6 0 0 0 1.5-1.5M78.3 113.3a1.6 1.6 0 0 0 1.5 1.5h5.7a1.6 1.6 0 0 0 1.5-1.5M78.3 113.3a1.68 1.68 0 0 1 1.5-1.6l5.7 .1a1.6 1.6 0 0 1 1.5 1.5M78.3 118.4a1.6 1.6 0 0 1 1.5-1.5h5.7a1.6 1.6 0 0 1 1.5 1.5"/>
<path d="M78.3 118.4a1.6 1.6 0 0 0 1.5 1.5M79.8 101.4a1.6 1.6 0 0 0-1.5 1.6M79.8 106.6a1.6 1.6 0 0 0-1.5 1.5M79.8 120h5.7M79.8 106.6h5.7M79.8 101.4h5.7M80.6 115.9h1.5M83.7 115.9h10.2M85.5 101.4a1.6 1.6 0 0 1 1.5 1.6M85.5 106.6a1.6 1.6 0 0 1 1.5 1.5M87 118.4a1.6 1.6 0 0 1-1.5 1.5M87 118.4h.1"/>
<path d="M87 113.3h.1M87 108.1h.1M87 103h.1M128.9 118.4a1.6 1.6 0 0 1 1.5-1.5h5.7a1.52 1.52 0 0 1 1.5 1.5 1.52 1.52 0 0 1-1.5 1.5M128.9 118.4a1.6 1.6 0 0 0 1.5 1.5M128.9 118.4h.1M128.9 113.3h.1M128.9 108.1h.1M128.9 103h.1M129.3 112.2l.5-.3 .6-.1 5.7-.1a1.55 1.55 0 0 1 1.5 1.6 1.55 1.55 0 0 1-1.5 1.5h-5.7a1.51 1.51 0 0 1-1.4-.9 1.51 1.51 0 0 1 .3-1.7zM130.4 106.6a1.6 1.6 0 0 0-1.5 1.5M130.4 101.4a1.6 1.6 0 0 0-1.5 1.6"/>
<path d="M130.4 120h5.7M130.4 106.6h5.7M130.4 101.4h5.7M136.1 106.6a1.52 1.52 0 0 1 1.5 1.5 1.52 1.52 0 0 1-1.5 1.5h-5.7a1.6 1.6 0 0 1-1.5-1.5M136.1 101.4a1.52 1.52 0 0 1 1.5 1.6 1.52 1.52 0 0 1-1.5 1.5h-5.7a1.6 1.6 0 0 1-1.5-1.5M137.6 118.4h.1M137.6 113.3h.1M137.6 111.7h9.5M137.6 108.1h.1M137.6 109.6h9.5M137.6 103h.1M145.5 114.9v3.2"/>
<path d="M148.7 103.3h-3.2v3.2M63.2 133.1h25.9M68.7 128.2h10.3M70.3 131.4v3.2M78.2 133.9h.1M78.2 128.7h.1M78.2 123.6h.1M78.3 123.6a1.6 1.6 0 0 1 1.5-1.6h5.7a1.6 1.6 0 0 1 1.5 1.6M78.3 123.6a1.6 1.6 0 0 0 1.5 1.5M78.3 128.7a1.6 1.6 0 0 1 1.5-1.5h5.7a1.6 1.6 0 0 1 1.5 1.5M78.3 128.7a1.6 1.6 0 0 0 1.5 1.6M78.3 133.9a1.6 1.6 0 0 1 1.5-1.5h5.7a1.6 1.6 0 0 1 1.5 1.5"/>
<path d="M78.3 133.9a1.6 1.6 0 0 0 1.5 1.5M79.8 135.5h5.7M79.8 130.3h5.7M79.8 125.1h5.7M80.6 128.2h1.5M83.7 128.2h10.2M87 123.6a1.6 1.6 0 0 1-1.5 1.5M87 128.7a1.6 1.6 0 0 1-1.5 1.6M87 133.9a1.6 1.6 0 0 1-1.5 1.5M87 133.9h.1M87 128.7h.1M87 123.6h.1"/>
<path d="M88.3 138.3v5.7M89.9 136.8a1.6 1.6 0 0 1 1.5 1.5v5.7a1.52 1.52 0 0 1-1.5 1.5 1.52 1.52 0 0 1-1.6-1.5M89.9 136.8a1.6 1.6 0 0 0-1.6 1.5M89.9 136.8h.1M93.5 138.3v5.7M95 136.8a1.6 1.6 0 0 1 1.6 1.5v5.7a1.52 1.52 0 0 1-1.6 1.5 1.52 1.52 0 0 1-1.5-1.5M95 136.8a1.6 1.6 0 0 0-1.5 1.5M95 136.8h.1M98.6 138.3v5.7M100.2 136.8a1.6 1.6 0 0 1 1.5 1.5v5.7a1.52 1.52 0 0 1-1.5 1.5 1.52 1.52 0 0 1-1.5-1.5M100.2 136.8a1.6 1.6 0 0 0-1.5 1.5M100.2 136.8h.1"/>
<path d="M103.8 138.3v5.7M105.4 136.8a1.6 1.6 0 0 1 1.5 1.5v5.7a1.52 1.52 0 0 1-1.5 1.5 1.52 1.52 0 0 1-1.6-1.5M105.4 136.8a1.6 1.6 0 0 0-1.6 1.5M105.4 136.8h.1M110.5 136.8a1.6 1.6 0 0 1 1.5 1.5M110.5 136.8a1.6 1.6 0 0 0-1.5 1.5v5.7a1.52 1.52 0 0 0 1.5 1.5 1.52 1.52 0 0 0 1.5-1.5M110.5 136.8h.1M112.1 138.3v5.7M115.7 136.8a1.6 1.6 0 0 1 1.5 1.5M115.7 136.8a1.6 1.6 0 0 0-1.6 1.5v5.7a1.52 1.52 0 0 0 1.6 1.5 1.52 1.52 0 0 0 1.5-1.5M115.7 136.8h.1M117.2 138.3v5.7"/>
<path d="M120 137a1.53 1.53 0 0 1 2.3 1.3l.1 5.7a1.55 1.55 0 0 1-1.6 1.5 1.55 1.55 0 0 1-1.5-1.5v-5.7l.2-.8zM120.8 136.8h.1M126 136.8a1.6 1.6 0 0 1 1.5 1.5M126 136.8a1.6 1.6 0 0 0-1.5 1.5v5.7a1.52 1.52 0 0 0 1.5 1.5 1.52 1.52 0 0 0 1.5-1.5M126 136.8h.1M126.8 133.1h31.4M127.6 138.3v5.7M127.6 136.7h30.6M128.9 133.9a1.6 1.6 0 0 1 1.5-1.5h5.7a1.52 1.52 0 0 1 1.5 1.5 1.52 1.52 0 0 1-1.5 1.5M128.9 133.9a1.6 1.6 0 0 0 1.5 1.5M128.9 128.7a1.6 1.6 0 0 1 1.5-1.5h5.7a1.52 1.52 0 0 1 1.5 1.5 1.52 1.52 0 0 1-1.5 1.6M128.9 128.7a1.6 1.6 0 0 0 1.5 1.6"/>
<path d="M128.9 123.6a1.6 1.6 0 0 1 1.5-1.6h5.7a1.52 1.52 0 0 1 1.5 1.6 1.52 1.52 0 0 1-1.5 1.5M128.9 123.6a1.6 1.6 0 0 0 1.5 1.5M128.9 133.9h.1M128.9 128.7h.1M128.9 123.6h.1M130.4 135.5h5.7M130.4 130.3h5.7M130.4 125.1h5.7M137.6 133.9h.1M137.6 128.7h.1M137.6 123.6h.1M151.1 130.4v3.2"/>
<path d="M156.6 139.9v3.2M159.8 126.8h-3.2v3.2M57.6 141.1h5.8M65 141.1h1.6M68.2 141.1h9.5M72.3 147.5l-7.5 6.6h-3.4M79.3 141.1h1.6M82.5 141.1h5.8M89.9 145.5h.1M90.1 156.8h3.8v4.4h-3.8zM93.9 159h3.1M95 145.5h.1"/>
<path d="M100.2 145.5h.1M100.2 142.7v6.6M100.2 150.9v1.5M100.2 154.1v6.5M105.4 145.5h.1M105.4 142.7v6.6M105.4 150.9v1.5M105.4 154.1v6.5M108.5 159h3.2M110.5 145.5h.1M115.7 145.5h.1M118.1 153.5h3.2"/>
<path d="M120.8 145.5h.1M124.5 145.5v9.5M126 145.5h.1M127.6 145.5v9.5M127.6 145.5h25.1M130.7 153.5h3.2M151.1 148.7v3.1"/>
<circle cx="69" cy="96.9" r="1.98"/>
<circle cx="95.5" cy="103.5" r="1.69"/>
<circle cx="95.5" cy="115.8" r="1.69"/>
<circle cx="107.9" cy="115.8" r="1.69"/>
<circle cx="107.9" cy="103.5" r="1.69"/>
<circle cx="120.3" cy="115.8" r="1.69"/>
<circle cx="120.3" cy="103.5" r="1.69"/>
<circle cx="95.5" cy="128.2" r="1.69"/>
<circle cx="107.9" cy="128.2" r="1.69"/>
<circle cx="120.3" cy="128.2" r="1.69"/>
</g>
<g fill="none" stroke="#000" stroke-width=".34">
<path d="M56.4 179.1h103M56.4 175.3h103v50.5h-103zM111.8 175.3v50.5M127.7 179.1v3.9M143.6 179.1v3.9M56.4 183h103M56.4 190.8h103M56.4 186.9h103M56.4 194.7h103M56.4 198.5h103M102.7 183v42.8M127.7 186.9v38.9"/>
<path d="M143.6 186.9v38.9M56.4 202.4h103M56.4 206.3h103M56.4 218h103M56.4 210.2h103M56.4 214.1h103M56.4 221.9h103"/>
</g>
<g fill="#000">
<path d="M82.6 67.1l3.2-.5v1zM90.6 72.7l3.2-.5v1zM104.7 77.7l3.2 .5-3.2 .6zM122 72.2l3.2 .5-3.2 .5zM120.3 78.2l3.2-.5v1.1zM130 66.6l3.2 .5-3.2 .5zM59.2 90.6l.5 3.1h-1zM67.9 98.7l1.9 .1zM67.9 98.7h2zM67.9 95.2h2zM68.1 95.1l1.8 .1zM68.1 98.8h1.5z"/>
<path d="M68.1 98.8h1.7zM68.1 95.1h1.7zM68.3 95l1.5 .1zM68.3 98.8l1.1 .1zM68.3 98.8h1.3zM68.3 95h1.3zM68.5 95h1.1zM68.5 98.9h.7zM68.5 98.9h.9zM68.5 95h.9zM68.7 94.9l.7 .1zM68.7 98.9h.5z"/>
<path d="M68.7 94.9h.5zM74.7 82.6l.8 7.8h-.8zM74.7 82.6h7.8l-7 .8zM74.7 82.6l.8 .8v7zM75.5 83.4l7-.8v.8zM133.3 82.6h7.9l-7.9 .8zM133.3 83.4l7.9-.8-.8 .8zM140.4 83.4l.8 7h-.8zM140.4 83.4l.8-.8v7.8zM64.8 98.6l.5 3.1h-1.1zM69.8 112.7h1.1l-.6 3.2zM121.8 102.7l2.6-2 .5 .9z"/>
<path d="M145.5 111.7l.5 3.2h-1zM145 106.5h1l-.5 3.1zM58.7 138h1l-.5 3.1zM64.2 130h1.1l-.5 3.1zM70.3 128.2l.6 3.2h-1.1zM150.6 133.6h1l-.5 3.1zM156.6 136.7l.6 3.2h-1.1zM156.1 130h1.1l-.6 3.1zM71.9 147.1l2.8-1.7-2.1 2.5zM74.7 141.3l.8 7-.8 .8zM74.7 141.3h.8v7zM74.7 149.1l7.8-.8v.8z"/>
<path d="M74.7 149.1l.8-.8h7zM97 158.5l3.2 .5-3.2 .6zM105.4 159l3.1-.5v1.1zM121.3 152.9l3.2 .6-3.2 .5zM127.6 153.5l3.1-.6v1.1zM140.4 141.3l.8 7.8-.8-.8zM133.3 148.3h7.1l-7.1 .8zM140.4 141.3h.8v7.8zM133.3 149.1l7.1-.8 .8 .8zM151.1 145.5l.5 3.2h-1z"/>
</g>
<g fill="none" stroke="#000" stroke-width=".2">
<path d="M26.1 50.8h163.6M26.2 50.8v9.7M189.7 50.8v9.7M26.1 60.4h163.6M66.9 96.8h4.1M66.9 97.2h4.1M67 96.4h4M67 96.3h3.9M67 97.6h3.9M67.1 97.7h3.7M67.1 95.9h3.6M67.1 97.9h3.6"/>
<path d="M67.3 95.7h3.4M67.3 98.1h3.4M67.4 95.6h3.1M67.4 98.2h3.1M67.5 95.4h2.9M67.5 98.4h2.9M67.6 95.3h2.7M67.6 98.5h2.7M67.8 95.2h2.3M67.8 98.6h2.3"/>
</g>
<path d="M66.9 96.6h4.1M66.9 97h4.1M67 97.4h4M67.1 96.1h3.7" fill="none" stroke="#000" stroke-width=".21"/>
<g font-size="3.9">
<text x="26.3" y="43.5">32-Lead Very Thin Quad Flat, No Lead Package (QLA) - 5x5x0.9 mm Body [VQFN]</text>
<text x="26.3" y="48">With 3.3 mm Exposed Pad</text>
<text x="76.5" y="171.1">RECOMMENDED LAND PATTERN</text>
</g>
<g font-size="3.2">
<text x="28.4" y="54.6">Note:</text>
<text x="41.1" y="54.6">For the most current package drawings, please see the Microchip Packaging Specification located at</text>
<text x="41.1" y="58.3">http://www.microchip.com/packaging</text>
<text x="106.1" y="68.2">C1</text>
<text x="106" y="73.8">X2</text>
<text x="111.9" y="79.4">EV</text>
<text x="84.9" y="84.2">32</text>
<text x="143.2" y="94.9">ØV</text>
<text x="74.3" y="97.8">1</text>
<text x="74.3" y="104.1">2</text>
<text x="150.3" y="104.4">G2</text>
<text x="57.2" y="117">C2 Y2</text>
<text x="68.1" y="123.2">EV</text>
<text x="161.4" y="127.9">G1</text>
<text x="149.4" y="142.3">Y1</text>
<text x="38.7" y="155.2">SILK SCREEN</text>
<text x="135.6" y="154.6">X1</text>
<text x="90.8" y="160.1">E</text>
</g>
<text font-size="3" x="26.6" y="261.3">© 2020 Microchip Technology Inc.</text>
<g font-size="2.9">
<text x="104.3" y="178.2">Units</text>
<text x="126" y="178.2">MILLIMETERS</text>
<text x="57.3" y="186">Contact Pitch</text>
<text x="89" y="182.1">Dimension Limits</text>
<text x="106.3" y="186">E</text>
<text x="117.1" y="182.1">MIN</text>
<text x="129.5" y="186">0.50 BSC</text>
<text x="132.2" y="182.1">NOM</text>
<text x="148.4" y="182.1">MAX</text>
<text x="57.3" y="189.9">Optional Center Pad Width</text>
<text x="105.5" y="189.9">X2</text>
<text x="148.7" y="189.9">3.35</text>
<text x="57.3" y="197.7">Contact Pad Spacing</text>
<text x="57.3" y="193.8">Optional Center Pad Length</text>
<text x="105.4" y="197.7">C1</text>
<text x="105.5" y="193.8">Y2</text>
<text x="132.8" y="197.7">4.90</text>
<text x="148.7" y="193.8">3.35</text>
<text x="57.3" y="201.5">Contact Pad Spacing</text>
<text x="105.4" y="201.5">C2</text>
<text x="132.8" y="201.5">4.90</text>
<text x="57.3" y="209.3">Contact Pad Length (X32)</text>
<text x="57.3" y="205.4">Contact Pad Width (X32)</text>
<text x="105.5" y="209.3">Y1</text>
<text x="105.5" y="205.4">X1</text>
<text x="148.7" y="209.3">0.85</text>
<text x="148.7" y="205.4">0.30</text>
<text x="57.3" y="213.2">Contact Pad to Center Pad (X32)</text>
<text x="105.3" y="213.2">G1</text>
<text x="116.9" y="213.2">0.35</text>
<text x="57.3" y="217.1">Contact Pad to Contact Pad (X28)</text>
<text x="57.3" y="221">Thermal Via Diameter</text>
<text x="105.3" y="217.1">G2</text>
<text x="106.3" y="221">V</text>
<text x="116.9" y="217.1">0.20</text>
<text x="132.8" y="221">0.33</text>
<text x="57.3" y="224.8">Thermal Via Pitch</text>
<text x="105.3" y="224.8">EV</text>
<text x="132.8" y="224.8">0.20</text>
<text x="34" y="232.9">1. Dimensioning and tolerancing per ASME Y14.5M</text>
<text x="34" y="228.3">Notes:</text>
<text x="43.6" y="236.9">BSC: Basic Dimension. Theoretically exact value shown without tolerances.</text>
<text x="34" y="240.9">2. For best soldering results, thermal vias, if used, should be filled or tented to avoid solder loss during</text>
<text x="38.1" y="244.3">reflow process</text>
<text x="124.3" y="251.6">Microchip Technology Drawing C04-3285 Rev A</text>
</g>
</svg>
